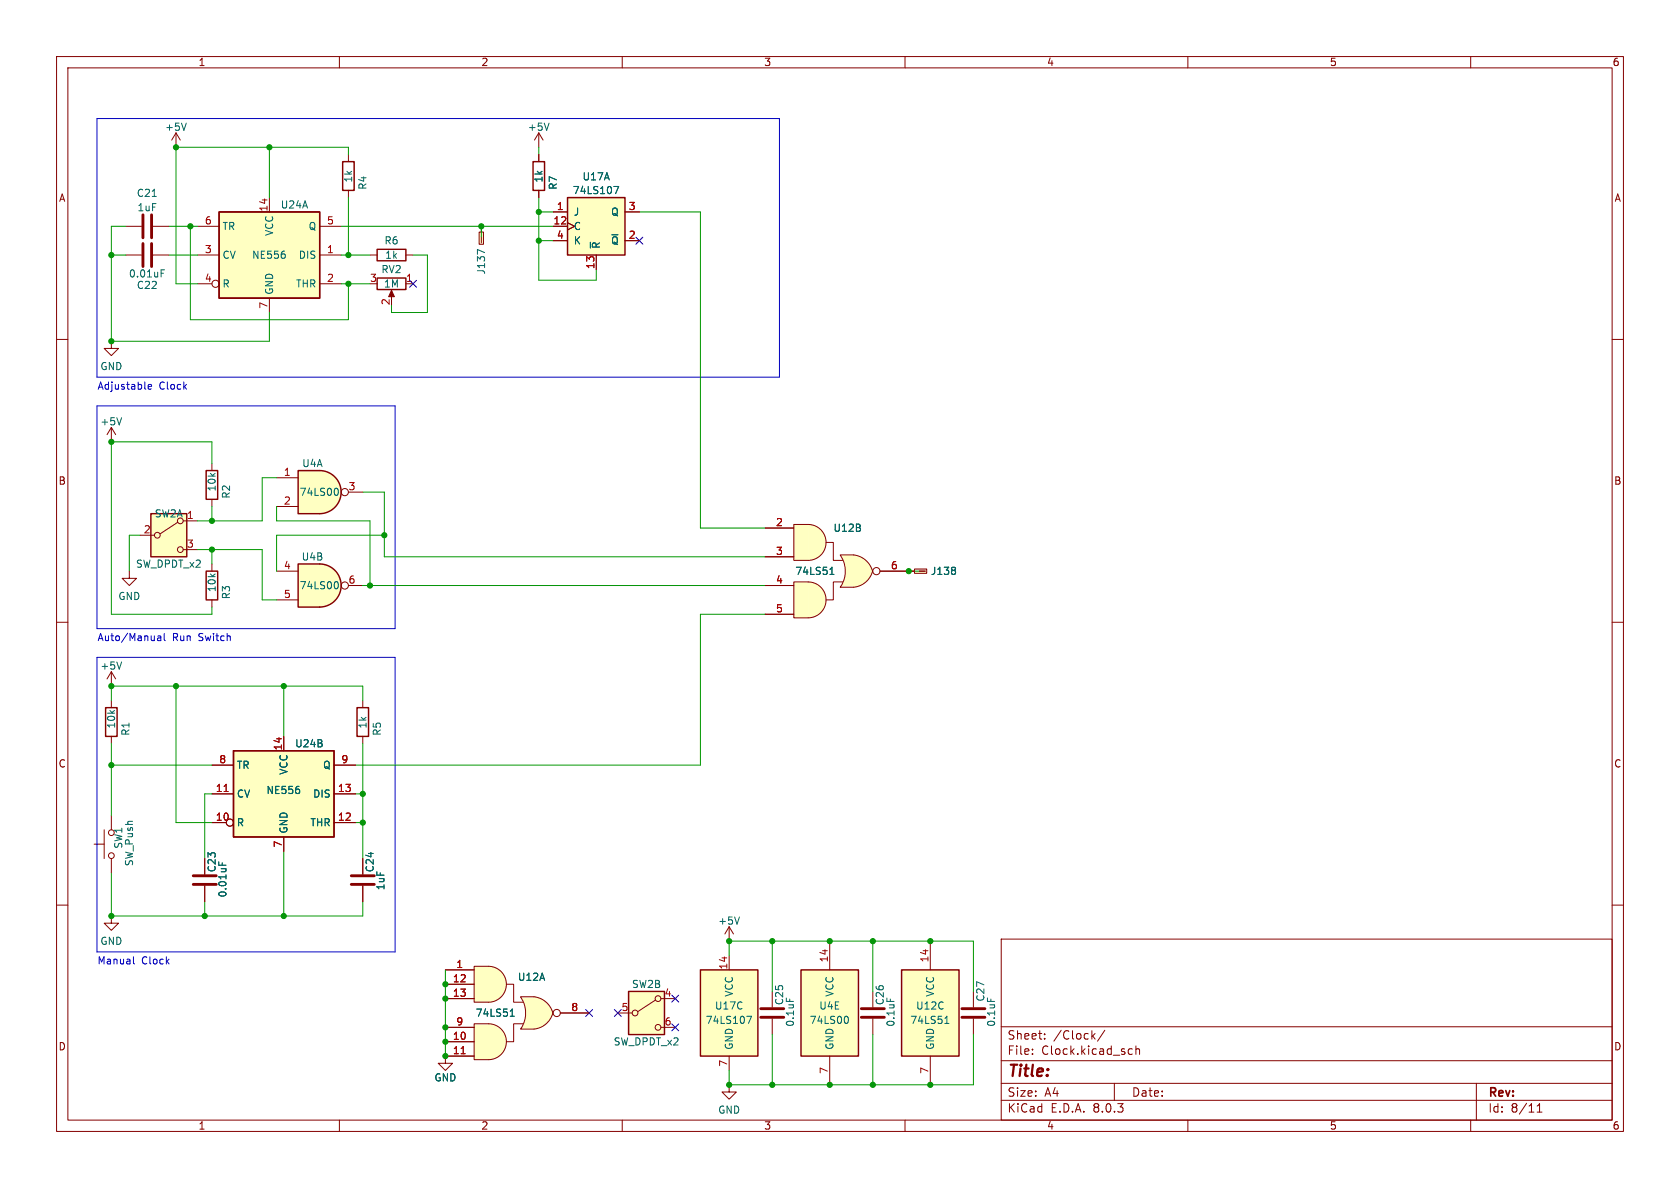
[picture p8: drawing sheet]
<svg xmlns="http://www.w3.org/2000/svg" width="297mm" height="210mm" viewBox="0 0 297 210" stroke-linecap="round" stroke-linejoin="round" font-family="sans-serif">
<g fill="none" stroke="#840000" stroke-width=".18">
<path d="M10 10h277v190h-277zM12 12h273v186h-273zM60 10v2M110 10v2M160 10v2M210 10v2M260 10v2M10 60h2M285 60h2M10 110h2M285 110h2M10 160h2"/>
<path d="M285 160h2M177 166h108v32h-108zM60 198v2M110 198v2M160 198v2M177 194.5h108M177 191.5h108M177 187.5h108M177 181.5h108M182.5 186.3v.1M182.5 185.5v.1M184.7 183.6v.1"/>
<path d="M184.7 182.8v.1M193.2 183.1l.4 .6M193.6 182.7l-.6 .6M195.3 182.1l-1.3 2M197 191.5v3M199.7 185.4l.5 .1M200.2 186.3l-.5 .1M200.8 185.5l.2-.1 .4 .1 .1 .9M200.8 184.9v1.5M210 198v2M260 198v2M261 191.5v6.5"/>
<path d="M271.7 196.6h.9M271.7 195.5l.5-.4v1.5"/>
</g>
<path d="M159.4 171.5h10.1v15.2h-10.1z" fill="#ffffc2"/>
<path d="M36.4 83.2h2.1v5.1h-2.1zM18.7 125.1h2v5.1h-2zM159.4 171.5h10.1v15.2h-10.1z" fill="none" stroke="#840000" stroke-width=".25"/>
<g fill="none" stroke="#840000" stroke-width=".18">
<path d="M37.5 81.9v1.3M37.5 88.3v1.2M19.7 118.7v2.6M19.7 118.7l-.8 1.3M19.7 118.7l.7 1.3M19.7 123.8v1.3M19.7 130.2v1.2M16.6 149.2h1.8M18.4 146.7v5.1M19.7 144.1v2.6M19.7 151.8v2.5M36.2 151.8v2.8"/>
<path d="M36.2 156.6v2.8M64.1 151.8v2.8M64.1 156.6v2.8M19.7 161.9v1.3h1.3l-1.3 1.3-1.3-1.3h1.3M164.5 166.4v5.1M164.5 186.7v5.1"/>
<circle cx="19.7" cy="147.2" r=".51"/>
<circle cx="19.7" cy="151.3" r=".51"/>
</g>
<path d="M21.5 117l-.4 1.3M39.3 152.5v.5M167.2 180l.2-.4v1.3M167 180.9h.8" fill="none" stroke="#006464" stroke-width=".18"/>
<path d="M34.2 156.3h4M34.2 154.8h4M62.1 156.3h4.1M62.1 154.8h4.1" fill="none" stroke="#840000" stroke-width=".51"/>
<path d="M41.3 132.7h17.8v15.3h-17.8z" fill="#ffffc2"/>
<path d="M36.4 101h2.1v5h-2.1zM41.3 132.7h17.8v15.3h-17.8z" fill="none" stroke="#840000" stroke-width=".25"/>
<g fill="none" stroke="#840000" stroke-width=".18">
<path d="M31.1 23.5l-.7 1.3M31.1 23.5v2.5M31.1 23.5l.8 1.3M22.2 40h2.8M27.1 40h2.7M19.7 60.3v1.3h1.3l-1.3 1.3-1.3-1.3h1.3M37.5 99.7v1.3M37.5 106v1.3M37.5 135.3h3.8M50.2 130.2v2.5M59.1 135.3h3.8M37.5 145.4h2.5"/>
<path d="M37.5 140.3h3.8M50.2 148v2.5M59.1 145.4h3.8M59.1 140.3h3.8"/>
<circle cx="40.6" cy="145.4" r=".63"/>
</g>
<path d="M39.6 139.9h.7" fill="none" stroke="#a90000" stroke-width=".18"/>
<path d="M26.9 34.7h.7M32.9 21.8l-.4 1.2M52.9 139.6v.6" fill="none" stroke="#006464" stroke-width=".18"/>
<path d="M25.3 38v4M26.8 38v4" fill="none" stroke="#840000" stroke-width=".51"/>
<path d="M26.7 90.8h6.3v7.6h-6.3z" fill="#ffffc2"/>
<g fill="none" stroke="#840000" stroke-width=".18">
<path d="M95.2 23.5l-.7 1.3M95.2 23.5v2.5M95.2 23.5l.8 1.3M22.2 45.1h2.8M27.1 45.1h2.7M24.8 94.6h2.5M31.4 92.3l-3.1 2.1M32.4 92.1h2.5M32.4 97.2h2.5M22.9 101v1.2h1.2l-1.2 1.3-1.3-1.3h1.3"/>
<circle cx="27.8" cy="94.6" r=".51"/>
<circle cx="31.9" cy="92.1" r=".51"/>
<circle cx="31.9" cy="97.2" r=".51"/>
</g>
<path d="M26.7 90.8h6.3v7.6h-6.3z" fill="none" stroke="#840000" stroke-width=".25"/>
<path d="M25.3 43.1v4M26.8 43.1v4" fill="none" stroke="#840000" stroke-width=".51"/>
<path d="M97.1 21.8l-.5 1.2M28.5 48.3h.4M28.5 47.7h.6" fill="none" stroke="#006464" stroke-width=".18"/>
<path d="M56.5 83.2a3.8 3.8 0 0 1 3.8 3.8 3.8 3.8 0 0 1-3.8 3.8z" fill="#ffffc2" stroke="#ffffc2" stroke-width=".18"/>
<path d="M52.7 83.2h3.8v7.6h-3.8z" fill="#ffffc2"/>
<path d="M52.7 83.2h3.8a3.8 3.8 0 0 1 3.8 3.8 3.8 3.8 0 0 1-3.8 3.8h-3.8z" fill="none" stroke="#840000" stroke-width=".25"/>
<g fill="none" stroke="#840000" stroke-width=".18">
<path d="M48.9 84.5h3.8M48.9 89.5h3.8M61.6 87h2.5"/>
<circle cx="61" cy="87" r=".63"/>
</g>
<path d="M59.5 86.3a.79 .79 0 0 1 0 1.3" fill="none" stroke="#006464" stroke-width=".18"/>
<path d="M56.5 99.7a3.8 3.8 0 0 1 3.8 3.8 3.8 3.8 0 0 1-3.8 3.8z" fill="#ffffc2" stroke="#ffffc2" stroke-width=".18"/>
<path d="M52.7 99.7h3.8v7.6h-3.8z" fill="#ffffc2"/>
<path d="M94.2 28.6h2.1v5.1h-2.1zM52.7 99.7h3.8a3.8 3.8 0 0 1 3.8 3.8 3.8 3.8 0 0 1-3.8 3.8h-3.8z" fill="none" stroke="#840000" stroke-width=".25"/>
<g fill="none" stroke="#840000" stroke-width=".18">
<path d="M95.2 27.3v1.3M95.2 33.7v1.2M48.9 101h3.8M48.9 106h3.8M61.6 103.5h2.5"/>
<circle cx="61" cy="103.5" r=".63"/>
</g>
<path d="M59.5 102.8a.79 .79 0 0 1 0 1.3" fill="none" stroke="#006464" stroke-width=".18"/>
<path d="M100.3 34.9h10.2v10.2h-10.2z" fill="#ffffc2"/>
<path d="M100.3 34.9h10.2v10.2h-10.2z" fill="none" stroke="#840000" stroke-width=".25"/>
<path d="M97.8 37.5h2.5M100.3 39.4l1.3 .6-1.3 .6M110.5 37.5h2.5M97.8 40h2.5M97.8 42.5h2.5M105.4 45.1v2.5M110.5 42.5h2.5" fill="none" stroke="#840000" stroke-width=".18"/>
<path d="M108.5 33h.9l-.6 1.2M104.4 42.8v1" fill="none" stroke="#006464" stroke-width=".18"/>
<g fill="#ffffc2" stroke="#ffffc2" stroke-width=".18">
<path d="M142.9 102.9a3.2 3.2 0 0 1 3.1 3.1 3.2 3.2 0 0 1-3.1 3.2z"/>
<path d="M142.9 92.7a3.2 3.2 0 0 1 3.1 3.2 3.2 3.2 0 0 1-3.1 3.2z"/>
</g>
<g fill="#ffffc2">
<path d="M140.3 102.9h2.6v6.3h-2.6z"/>
<path d="M140.3 92.7h2.6v6.4h-2.6z"/>
<path d="M148.5 98.1h2.4v5.7h-2.4l.7-1.2 .2-1.1-.1-1.9z"/>
</g>
<g fill="#ffffc2" stroke="#ffffc2" stroke-width=".18">
<path d="M150.5 100l3.8 1a3.8 3.8 0 0 1-3.4 2.8z"/>
<path d="M150.9 98.1a3.9 3.9 0 0 1 3.4 2.9l-3.8 1z"/>
</g>
<g fill="none" stroke="#840000" stroke-width=".18">
<path d="M135.3 93.3h5M135.3 98.4h5M140.3 92.7h2.6a3.2 3.2 0 0 1 3.1 3.2 3.2 3.2 0 0 1-3.1 3.2h-2.6zM146 95.9h1.3v3.2h1.7M148.5 98.1h2.4a3.9 3.9 0 0 1 3.4 2.9 3.8 3.8 0 0 1-3.4 2.8h-2.4l.7-1.2 .2-1.1-.1-1.9zM135.3 103.5h5M135.3 108.6h5M140.3 102.9h2.6a3.2 3.2 0 0 1 3.1 3.1 3.2 3.2 0 0 1-3.1 3.2h-2.6zM149 102.9h-1.7v3.1h-1.3M155.6 101h5.1"/>
<circle cx="154.9" cy="101" r=".63"/>
</g>
<path d="M146.7 101.5h.7M146.8 100.6l.3-.3v1.2" fill="none" stroke="#006464" stroke-width=".18"/>
<path d="M161.7 100.6h2.1v.7h-2.1z" fill="#ffffc2"/>
<path d="M19.7 75.6l-.8 1.2M19.7 75.6v2.5M19.7 75.6l.7 1.2M160.7 101h1M161.7 100.6h2.1v.7h-2.1zM162.6 101h1M64.1 123.8v1.3M64.1 130.2v1.2M154.3 175.3v2.8M172.1 175.3v2.8M154.3 180.1v2.8M172.1 180.1v2.8" fill="none" stroke="#840000" stroke-width=".18"/>
<path d="M21.5 73.8l-.4 1.3M168.8 100.3l.1 .2-.1 .3M168.8 100.9l.1 .2-.1 .4" fill="none" stroke="#006464" stroke-width=".18"/>
<path d="M152.3 179.8h4M152.3 178.3h4M170.1 179.8h4M170.1 178.3h4" fill="none" stroke="#840000" stroke-width=".51"/>
<path d="M63.1 125.1h2.1v5.1h-2.1z" fill="none" stroke="#840000" stroke-width=".25"/>
<g fill="#ffffc2" stroke="#ffffc2" stroke-width=".18">
<path d="M86.4 181a3.2 3.2 0 0 1 3.1 3.2 3.2 3.2 0 0 1-3.1 3.1z"/>
<path d="M86.4 170.8a3.2 3.2 0 0 1 3.1 3.2 3.2 3.2 0 0 1-3.1 3.2z"/>
</g>
<g fill="#ffffc2">
<path d="M83.8 181h2.6v6.3h-2.6z"/>
<path d="M83.8 170.8h2.6v6.4h-2.6z"/>
<path d="M92 176.2h2.4v5.7h-2.4l.7-1.2 .2-1.1-.2-1.9z"/>
</g>
<g fill="#ffffc2" stroke="#ffffc2" stroke-width=".18">
<path d="M94 178.1l3.7 1a3.8 3.8 0 0 1-3.3 2.8z"/>
<path d="M94.4 176.2a3.9 3.9 0 0 1 3.3 2.9l-3.7 1z"/>
</g>
<g fill="none" stroke="#840000" stroke-width=".18">
<path d="M78.7 171.5h5.1M78.7 174h5.1M78.7 176.5h5.1M83.8 170.8h2.6a3.2 3.2 0 0 1 3.1 3.2 3.2 3.2 0 0 1-3.1 3.2h-2.6zM89.5 174h1.3v3.2h1.7M92 176.2h2.4a3.9 3.9 0 0 1 3.3 2.9 3.8 3.8 0 0 1-3.3 2.8h-2.4l.7-1.2 .2-1.1-.2-1.9zM99.1 179.1h5M128.9 163.8l-.8 1.3M128.9 163.8v2.6M128.9 163.8l.8 1.3M78.7 184.2h5.1M78.7 181.6h5.1"/>
<path d="M83.8 181h2.6a3.2 3.2 0 0 1 3.1 3.2 3.2 3.2 0 0 1-3.1 3.1h-2.6zM83.8 186.7h-5.1v1.3h1.3l-1.3 1.2-1.2-1.2h1.2M92.5 181h-1.7v3.2h-1.3"/>
<circle cx="98.4" cy="179.1" r=".63"/>
</g>
<path d="M81.5 186.3h.7" fill="none" stroke="#a90000" stroke-width=".18"/>
<path d="M90.2 179.6h.7M90.3 178.7l.3-.3v1.2M130.7 162.1l-.4 1.3" fill="none" stroke="#006464" stroke-width=".18"/>
<path d="M111.1 175.3h6.4v7.6h-6.4z" fill="#ffffc2"/>
<g fill="none" stroke="#840000" stroke-width=".18">
<path d="M109.2 179.1h2.6M115.9 176.8l-3.1 2M116.8 176.5h2.6M116.8 181.6h2.6"/>
<circle cx="112.3" cy="179.1" r=".51"/>
<circle cx="116.3" cy="176.5" r=".51"/>
<circle cx="116.3" cy="181.6" r=".51"/>
</g>
<path d="M111.1 175.3h6.4v7.6h-6.4z" fill="none" stroke="#840000" stroke-width=".25"/>
<path d="M141.6 171.5h10.2v15.2h-10.2z" fill="#ffffc2"/>
<path d="M141.6 171.5h10.2v15.2h-10.2z" fill="none" stroke="#840000" stroke-width=".25"/>
<path d="M146.7 166.4v5.1M128.9 191.8v1.2h1.3l-1.3 1.3-1.3-1.3h1.3M146.7 186.7v5.1" fill="none" stroke="#840000" stroke-width=".18"/>
<path d="M149.7 179.6a.79 .79 0 0 1 0 1.3" fill="none" stroke="#006464" stroke-width=".18"/>
<path d="M123.8 171.5h10.2v15.2h-10.2z" fill="#ffffc2"/>
<path d="M123.8 171.5h10.2v15.2h-10.2z" fill="none" stroke="#840000" stroke-width=".25"/>
<path d="M128.9 168.9v2.6M136.5 175.3v2.8M128.9 186.7v2.5M136.5 180.1v2.8" fill="none" stroke="#840000" stroke-width=".18"/>
<path d="M132 179.6h.9l-.6 1.3" fill="none" stroke="#006464" stroke-width=".18"/>
<path d="M134.5 179.8h4.1M134.5 178.3h4.1" fill="none" stroke="#840000" stroke-width=".51"/>
<path d="M38.7 37.5h17.8v15.2h-17.8z" fill="#ffffc2"/>
<path d="M38.7 37.5h17.8v15.2h-17.8zM60.6 28.6h2v5.1h-2zM66.7 49.1h5.1v2.1h-5.1zM66.7 44.1h5.1v2h-5.1z" fill="none" stroke="#840000" stroke-width=".25"/>
<g fill="none" stroke="#840000" stroke-width=".18">
<path d="M47.6 34.9v2.6M61.6 27.3v1.3M61.6 33.7v1.2M34.9 45.1h3.8M34.9 50.2h2.6M34.9 40h3.8M47.6 52.7v2.5M56.5 45.1h3.8M56.5 50.2h3.8M56.5 40h3.8M65.4 45.1h1.3M69.2 51.7v1"/>
<path d="M71.8 45.1h1.2M71.8 50.2h1.2"/>
<circle cx="38.1" cy="50.2" r=".63"/>
</g>
<path d="M50.4 45v.5" fill="none" stroke="#006464" stroke-width=".18"/>
<path d="M69.2 51.3l.5 1.2h-1z" fill="#840000" stroke="#840000" stroke-width=".18"/>
<path d="M84.7 41h.8v2.2h-.8z" fill="#ffffc2"/>
<g fill="none" stroke="#840000" stroke-width=".18">
<path d="M95.2 27.3v1.3M95.2 33.7v1.2M97.8 37.5h2.5M100.3 39.4l1.3 .6-1.3 .6M110.5 37.5h2.5M84.7 41h.8v2.2h-.8zM85.1 40v1M85.1 41.9v1M97.8 40h2.5M97.8 42.5h2.5M105.4 45.1v2.5M110.5 42.5h2.5"/>
<path d="M135.3 93.3h5M135.3 98.4h5M135.3 103.5h5M135.3 108.6h5M155.6 101h6.1M162.6 101h1M37.5 135.3h3.8M50.2 130.2v2.5M59.1 135.3h3.8M36.2 151.8v2.8M36.2 156.6v2.8M37.5 145.4h2.5"/>
<path d="M37.5 140.3h3.8M50.2 148v2.5M59.1 145.4h3.8M59.1 140.3h3.8M64.1 151.8v2.8M64.1 156.6v2.8M78.7 171.5h5.1M78.7 174h5.1M78.7 176.5h5.1M99.1 179.1h5M78.7 184.2h5.1M78.7 186.7h5.1"/>
<path d="M78.7 181.6h5.1"/>
<circle cx="40.6" cy="145.4" r=".63"/>
</g>
<path d="M108.5 33h.9l-.6 1.2M85.7 44.7l-1.3-.6v.9M104.4 42.8v1M146.7 101.5h.7M146.8 100.6l.3-.3v1.2M168.8 100.3l.1 .2-.1 .3M168.8 100.9l.1 .2-.1 .4M52.9 139.6v.6M39.3 152.5v.5M90.2 179.6h.7M90.3 178.7l.3-.3v1.2" fill="none" stroke="#006464" stroke-width=".18"/>
<path d="M17.1 21h120.7v45.7h-120.7zM17.1 71.8h52.7v39.3h-52.7zM26.2 68.4l.6-.1-.1-.3h-.3l-.2 .1 .1 .6h.4M17.1 116.2h52.7v52.1h-52.7zM27.9 112.5h.5v.8M28.4 112.7l-.4 .1-.2 .1 .2 .4 .4-.1M29 112v1.1l.2 .2M23.6 169.1v1.1l.2 .2" fill="none" stroke="#0000c2" stroke-width=".18"/>
<g fill="none" stroke="#009600" stroke-width=".18">
<path d="M47.6 26v8.9M61.6 27.3v-1.3h-30.5v24.2h3.8M61.6 34.9v10.2M95.2 26v1.3M95.2 34.9v14.6h10.2v-1.9M95.2 37.5h2.6M113 37.5h10.8v55.8h11.5M19.7 45.1h2.5M22.2 40h-2.5v20.3h27.9v-5.1M29.8 45.1h5.1M29.8 40h5.1M33.7 40v16.5h27.9v-6.3"/>
<path d="M60.3 50.2h5.1M60.3 45.1h5.1M60.3 40h37.5M73 45.1h2.6v10.1h-6.4v-1.2M85.1 40v1.9M95.2 42.5h2.6M24.8 94.6h-1.9v6.4M34.9 97.2h11.5v8.8h2.5M37.5 81.9v-3.8h-17.8v30.5h17.8v-1.3M37.5 89.5v2.6M37.5 97.2v2.5M48.9 84.5h-2.5v7.6h-11.5"/>
<path d="M48.9 89.5v2.6h16.5v11.4M64.1 87h3.8v11.4h67.4M67.9 94.6h-19v6.4M64.1 103.5h71.2M135.3 108.6h-11.5v26.7h-60.9M160.7 101h1.9M19.7 123.8v-2.5h44.4v2.5M19.7 131.4v12.7M19.7 135.3h17.8M31.1 121.3v24.1h6.4M50.2 121.3v8.9M64.1 131.4v20.4"/>
<path d="M19.7 154.3v7.6h44.4v-2.5M36.2 159.4v2.5M37.5 140.3h-1.3v11.5M50.2 150.5v11.4M62.9 145.4h1.2M62.9 140.3h1.2M78.7 171.5v15.2M128.9 168.9v-2.5h43.2v8.9M136.5 166.4v8.9M154.3 166.4v8.9M136.5 182.9v8.9M154.3 182.9v8.9"/>
<path d="M172.1 182.9v8.9h-43.2v-2.6"/>
</g>
<path d="M72.4 49.6l1.2 1.2M73.6 49.6l-1.2 1.2M112.4 41.9l1.2 1.3M113.6 41.9l-1.2 1.3M103.5 178.5l1.2 1.2M104.7 178.5l-1.2 1.2M108.6 178.5l1.2 1.2M109.8 178.5l-1.2 1.2M118.8 175.9l1.2 1.2M120 175.9l-1.2 1.2M118.8 181l1.2 1.2M120 181l-1.2 1.2" fill="none" stroke="#000084" stroke-width=".18"/>
<path d="M39.6 139.9h.7M81.5 186.3h.7" fill="none" stroke="#a90000" stroke-width=".18"/>
<g fill="#009600" stroke="#009600" stroke-width=".18">
<circle cx="37.5" cy="97.2" r=".46"/>
<circle cx="37.5" cy="92.1" r=".46"/>
<circle cx="78.7" cy="186.7" r=".46"/>
<circle cx="78.7" cy="184.2" r=".46"/>
<circle cx="78.7" cy="181.6" r=".46"/>
<circle cx="50.2" cy="161.9" r=".46"/>
<circle cx="78.7" cy="176.5" r=".46"/>
<circle cx="78.7" cy="174" r=".46"/>
<circle cx="64.1" cy="145.4" r=".46"/>
<circle cx="64.1" cy="140.3" r=".46"/>
<circle cx="95.2" cy="37.5" r=".46"/>
<circle cx="85.1" cy="40" r=".46"/>
<circle cx="95.2" cy="42.5" r=".46"/>
<circle cx="61.6" cy="50.2" r=".46"/>
<circle cx="61.6" cy="45.1" r=".46"/>
<circle cx="136.5" cy="191.8" r=".46"/>
<circle cx="164.5" cy="191.8" r=".46"/>
<circle cx="154.3" cy="191.8" r=".46"/>
<circle cx="146.7" cy="191.8" r=".46"/>
<circle cx="128.9" cy="191.8" r=".46"/>
<circle cx="146.7" cy="166.4" r=".46"/>
<circle cx="136.5" cy="166.4" r=".46"/>
<circle cx="128.9" cy="166.4" r=".46"/>
<circle cx="154.3" cy="166.4" r=".46"/>
<circle cx="164.5" cy="166.4" r=".46"/>
<circle cx="160.7" cy="101" r=".46"/>
<circle cx="67.9" cy="94.6" r=".46"/>
<circle cx="65.4" cy="103.5" r=".46"/>
<circle cx="31.1" cy="26" r=".46"/>
<circle cx="33.7" cy="40" r=".46"/>
<circle cx="19.7" cy="60.3" r=".46"/>
<circle cx="19.7" cy="45.1" r=".46"/>
<circle cx="19.7" cy="78.1" r=".46"/>
<circle cx="47.6" cy="26" r=".46"/>
<circle cx="19.7" cy="135.3" r=".46"/>
<circle cx="19.7" cy="121.3" r=".46"/>
<circle cx="19.7" cy="161.9" r=".46"/>
<circle cx="36.2" cy="161.9" r=".46"/>
<circle cx="50.2" cy="121.3" r=".46"/>
<circle cx="31.1" cy="121.3" r=".46"/>
</g>
<text font-size="2.8" fill="#840000" x="178" y="190.9">Title:</text>
<g font-size="2.1" fill="#840000">
<text x="178" y="184">Sheet:</text>
<text x="186.2" y="184">/Clock/</text>
<text x="178" y="186.7">File:</text>
<text x="184.1" y="186.7">Clock.kicad_sch</text>
<text x="178" y="196.9">KiCad</text>
<text x="178" y="194.1">Size:</text>
<text x="184.7" y="194.1">A4</text>
<text x="185.7" y="196.9">E.D.A.</text>
<text x="193.3" y="196.9">8.0.3</text>
<text x="200" y="194.1">Date:</text>
<text x="263" y="194.3">Rev:</text>
<text x="263" y="196.9">Id:</text>
<text x="267.1" y="196.9">8/11</text>
</g>
<g font-size="1.8" fill="#840000">
<text x="35" y="11.9">1</text>
<text x="85" y="11.9">2</text>
<text x="135" y="11.9">3</text>
<text x="185" y="11.9">4</text>
<text x="235" y="11.9">5</text>
<text x="285" y="11.9">6</text>
<text x="10.3" y="35.9">A</text>
<text x="285.3" y="35.9">A</text>
<text x="10.3" y="85.9">B</text>
<text x="285.3" y="85.9">B</text>
<text x="10.3" y="135.9">C</text>
<text x="285.3" y="135.9">C</text>
<text x="10.3" y="185.9">D</text>
<text x="285.3" y="185.9">D</text>
<text x="35" y="199.9">1</text>
<text x="85" y="199.9">2</text>
<text x="135" y="199.9">3</text>
<text x="185" y="199.9">4</text>
<text x="235" y="199.9">5</text>
<text x="285" y="199.9">6</text>
</g>
<g font-size="1.8" fill="#006464">
<text x="29.1" y="23.3">+5V</text>
<text x="93.2" y="23.3">+5V</text>
<text x="24.1" y="35">C21</text>
<text x="62.5" y="32.4" transform="rotate(-90 62.5 32.4)">1k</text>
<text x="65" y="33.6" transform="rotate(-90 65 33.6)">R4</text>
<text x="96.1" y="32.4" transform="rotate(-90 96.1 32.4)">1k</text>
<text x="98.7" y="33.6" transform="rotate(-90 98.7 33.6)">R7</text>
<text x="101.2" y="34.5">74LS107</text>
<text x="102.9" y="32.1">U17A</text>
<text x="24.2" y="37.5">1uF</text>
<text x="39.2" y="40.9">TR</text>
<text x="48.5" y="41.8" transform="rotate(-90 48.5 41.8)">VCC</text>
<text x="49.5" y="37.1">U24A</text>
<text x="54.5" y="40.9">Q</text>
<text x="101.3" y="38.3">J</text>
<text x="101.3" y="40.9">C</text>
<text x="107.9" y="38.3">Q</text>
<text x="39.2" y="45.9">CV</text>
<text x="44.5" y="45.9">NE556</text>
<text x="52.7" y="45.9">DIS</text>
<text x="67.9" y="43.4">R6</text>
<text x="68" y="45.9">1k</text>
<text x="101.3" y="43.4">K</text>
<text x="106.3" y="44.1" transform="rotate(-90 106.3 44.1)">~{R}</text>
<text x="107.9" y="43.4">~{Q}</text>
<text x="22.7" y="49.3">0.01uF</text>
<text x="24.1" y="51.3">C22</text>
<text x="39.2" y="51">R</text>
<text x="48.5" y="52.2" transform="rotate(-90 48.5 52.2)">GND</text>
<text x="52.2" y="51">THR</text>
<text x="67.3" y="48.5">RV2</text>
<text x="67.8" y="51">1M</text>
<text x="86" y="48.6" transform="rotate(-90 86 48.6)">J137</text>
<text x="17.6" y="65.6">GND</text>
<text x="17.6" y="75.4">+5V</text>
<text x="53.3" y="82.8">U4A</text>
<text x="38.3" y="87" transform="rotate(-90 38.3 87)">10k</text>
<text x="40.9" y="88.3" transform="rotate(-90 40.9 88.3)">R2</text>
<text x="52.9" y="87.9">74LS00</text>
<text x="27.3" y="91.7">SW2A 1</text>
<text x="147.2" y="94.2">U12B</text>
<text x="23.9" y="100.6">SW_DPDT_x2</text>
<text x="53.2" y="99.3">U4B</text>
<text x="140.5" y="101.8">74LS51</text>
<text x="164.5" y="101.8">J138</text>
<text x="20.8" y="106.3">GND</text>
<text x="38.3" y="104.8" transform="rotate(-90 38.3 104.8)">10k</text>
<text x="40.9" y="106" transform="rotate(-90 40.9 106)">R3</text>
<text x="52.9" y="104.4">74LS00</text>
<text x="17.6" y="118.6">+5V</text>
<text x="20.5" y="128.9" transform="rotate(-90 20.5 128.9)">10k</text>
<text x="23.1" y="130.2" transform="rotate(-90 23.1 130.2)">R1</text>
<text x="65" y="128.9" transform="rotate(-90 65 128.9)">1k</text>
<text x="67.5" y="130.2" transform="rotate(-90 67.5 130.2)">R5</text>
<text x="41.8" y="136.1">TR</text>
<text x="51" y="137.1" transform="rotate(-90 51 137.1)">VCC</text>
<text x="52.1" y="132.3">U24B</text>
<text x="57" y="136.1">Q</text>
<text x="41.8" y="141.2">CV</text>
<text x="47" y="140.6">NE556</text>
<text x="55.3" y="141.2">DIS</text>
<text x="41.8" y="146.3">R</text>
<text x="51" y="147.4" transform="rotate(-90 51 147.4)">GND</text>
<text x="54.8" y="146.3">THR</text>
<text x="21.8" y="150.1" transform="rotate(-90 21.8 150.1)">SW1</text>
<text x="23.7" y="153.2" transform="rotate(-90 23.7 153.2)">SW_Push</text>
<text x="38.3" y="154.3" transform="rotate(-90 38.3 154.3)">C23</text>
<text x="66.3" y="154.3" transform="rotate(-90 66.3 154.3)">C24</text>
<text x="40.2" y="158.7" transform="rotate(-90 40.2 158.7)">0.01uF</text>
<text x="68.2" y="157.5" transform="rotate(-90 68.2 157.5)">1uF</text>
<text x="17.6" y="167.2">GND</text>
<text x="126.9" y="163.7">+5V</text>
<text x="91.5" y="173.6">U12A</text>
<text x="84" y="179.9">74LS51</text>
<text x="111.6" y="174.9">SW2B</text>
<text x="126.3" y="178.7">U17C</text>
<text x="129.8" y="176.3" transform="rotate(-90 129.8 176.3)">VCC</text>
<text x="138.7" y="177.8" transform="rotate(-90 138.7 177.8)">C25</text>
<text x="144.7" y="178.7">U4E</text>
<text x="147.5" y="176.3" transform="rotate(-90 147.5 176.3)">VCC</text>
<text x="156.4" y="177.8" transform="rotate(-90 156.4 177.8)">C26</text>
<text x="161.9" y="178.7">U12C</text>
<text x="165.3" y="176.3" transform="rotate(-90 165.3 176.3)">VCC</text>
<text x="174.2" y="177.2" transform="rotate(-90 174.2 177.2)">C27</text>
<text x="108.4" y="185">SW_DPDT_x2</text>
<text x="124.7" y="181.2">74LS107</text>
<text x="129.8" y="185.7" transform="rotate(-90 129.8 185.7)">GND</text>
<text x="140.6" y="181.6" transform="rotate(-90 140.6 181.6)">0.1uF</text>
<text x="143" y="181.2">74LS00</text>
<text x="147.5" y="185.7" transform="rotate(-90 147.5 185.7)">GND</text>
<text x="158.3" y="181.6" transform="rotate(-90 158.3 181.6)">0.1uF</text>
<text x="160.8" y="181.2">74LS51</text>
<text x="165.3" y="185.7" transform="rotate(-90 165.3 185.7)">GND</text>
<text x="176.1" y="181.6" transform="rotate(-90 176.1 181.6)">0.1uF</text>
<text x="76.7" y="191.4">GND</text>
<text x="126.9" y="197.1">GND</text>
</g>
<g font-size="1.8" fill="#a90000">
<text x="36.1" y="39.8">6</text>
<text x="47.4" y="37.5" transform="rotate(-90 47.4 37.5)">14</text>
<text x="57.7" y="39.8">5</text>
<text x="97.7" y="39.8">12</text>
<text x="98.4" y="37.2">1</text>
<text x="111.1" y="37.2">3</text>
<text x="36.1" y="44.8">3</text>
<text x="57.7" y="44.8">1</text>
<text x="98.4" y="42.3">4</text>
<text x="105.2" y="47.7" transform="rotate(-90 105.2 47.7)">13</text>
<text x="111.1" y="42.3">2</text>
<text x="36.1" y="49.9">4</text>
<text x="57.7" y="49.9">2</text>
<text x="65.3" y="49.9">3</text>
<text x="71.7" y="49.9">1</text>
<text x="47.4" y="54.7" transform="rotate(-90 47.4 54.7)">7</text>
<text x="69" y="54" transform="rotate(-90 69 54)">2</text>
<text x="50.1" y="84.2">1</text>
<text x="50.1" y="89.3">2</text>
<text x="61.5" y="86.7">3</text>
<text x="25.3" y="94.4">2</text>
<text x="137.1" y="93.1">2</text>
<text x="32.9" y="96.9">3</text>
<text x="50.1" y="100.7">4</text>
<text x="137.1" y="98.2">3</text>
<text x="157.4" y="100.7">6</text>
<text x="50.1" y="105.8">5</text>
<text x="61.5" y="103.3">6</text>
<text x="137.1" y="103.3">4</text>
<text x="137.1" y="108.3">5</text>
<text x="38.7" y="135">8</text>
<text x="49.9" y="132.8" transform="rotate(-90 49.9 132.8)">14</text>
<text x="60.3" y="135">9</text>
<text x="38.1" y="140.1">11</text>
<text x="59.6" y="140.1">13</text>
<text x="38.1" y="145.2">10</text>
<text x="49.9" y="149.9" transform="rotate(-90 49.9 149.9)">7</text>
<text x="59.6" y="145.2">12</text>
<text x="80" y="173.7">12</text>
<text x="80.6" y="171.2">1</text>
<text x="128.7" y="171.5" transform="rotate(-90 128.7 171.5)">14</text>
<text x="146.4" y="170.2" transform="rotate(-90 146.4 170.2)">14</text>
<text x="164.2" y="170.2" transform="rotate(-90 164.2 170.2)">14</text>
<text x="80" y="176.3">13</text>
<text x="100.9" y="178.8">8</text>
<text x="109.8" y="178.8">5</text>
<text x="117.4" y="176.3">4</text>
<text x="80" y="183.9">10</text>
<text x="80.6" y="181.4">9</text>
<text x="117.4" y="181.4">6</text>
<text x="80" y="186.4">11</text>
<text x="128.7" y="188.7" transform="rotate(-90 128.7 188.7)">7</text>
<text x="146.4" y="189.9" transform="rotate(-90 146.4 189.9)">7</text>
<text x="164.2" y="189.9" transform="rotate(-90 164.2 189.9)">7</text>
</g>
<g font-size="1.8" fill="#0000c2">
<text x="17.1" y="69">Adjustable</text>
<text x="28.1" y="69">Clock</text>
<text x="17.1" y="113.4">Auto/Manual</text>
<text x="30.5" y="113.4">Run</text>
<text x="35.2" y="113.4">Switch</text>
<text x="17.1" y="170.6">Manual</text>
<text x="25" y="170.6">Clock</text>
</g>
</svg>
